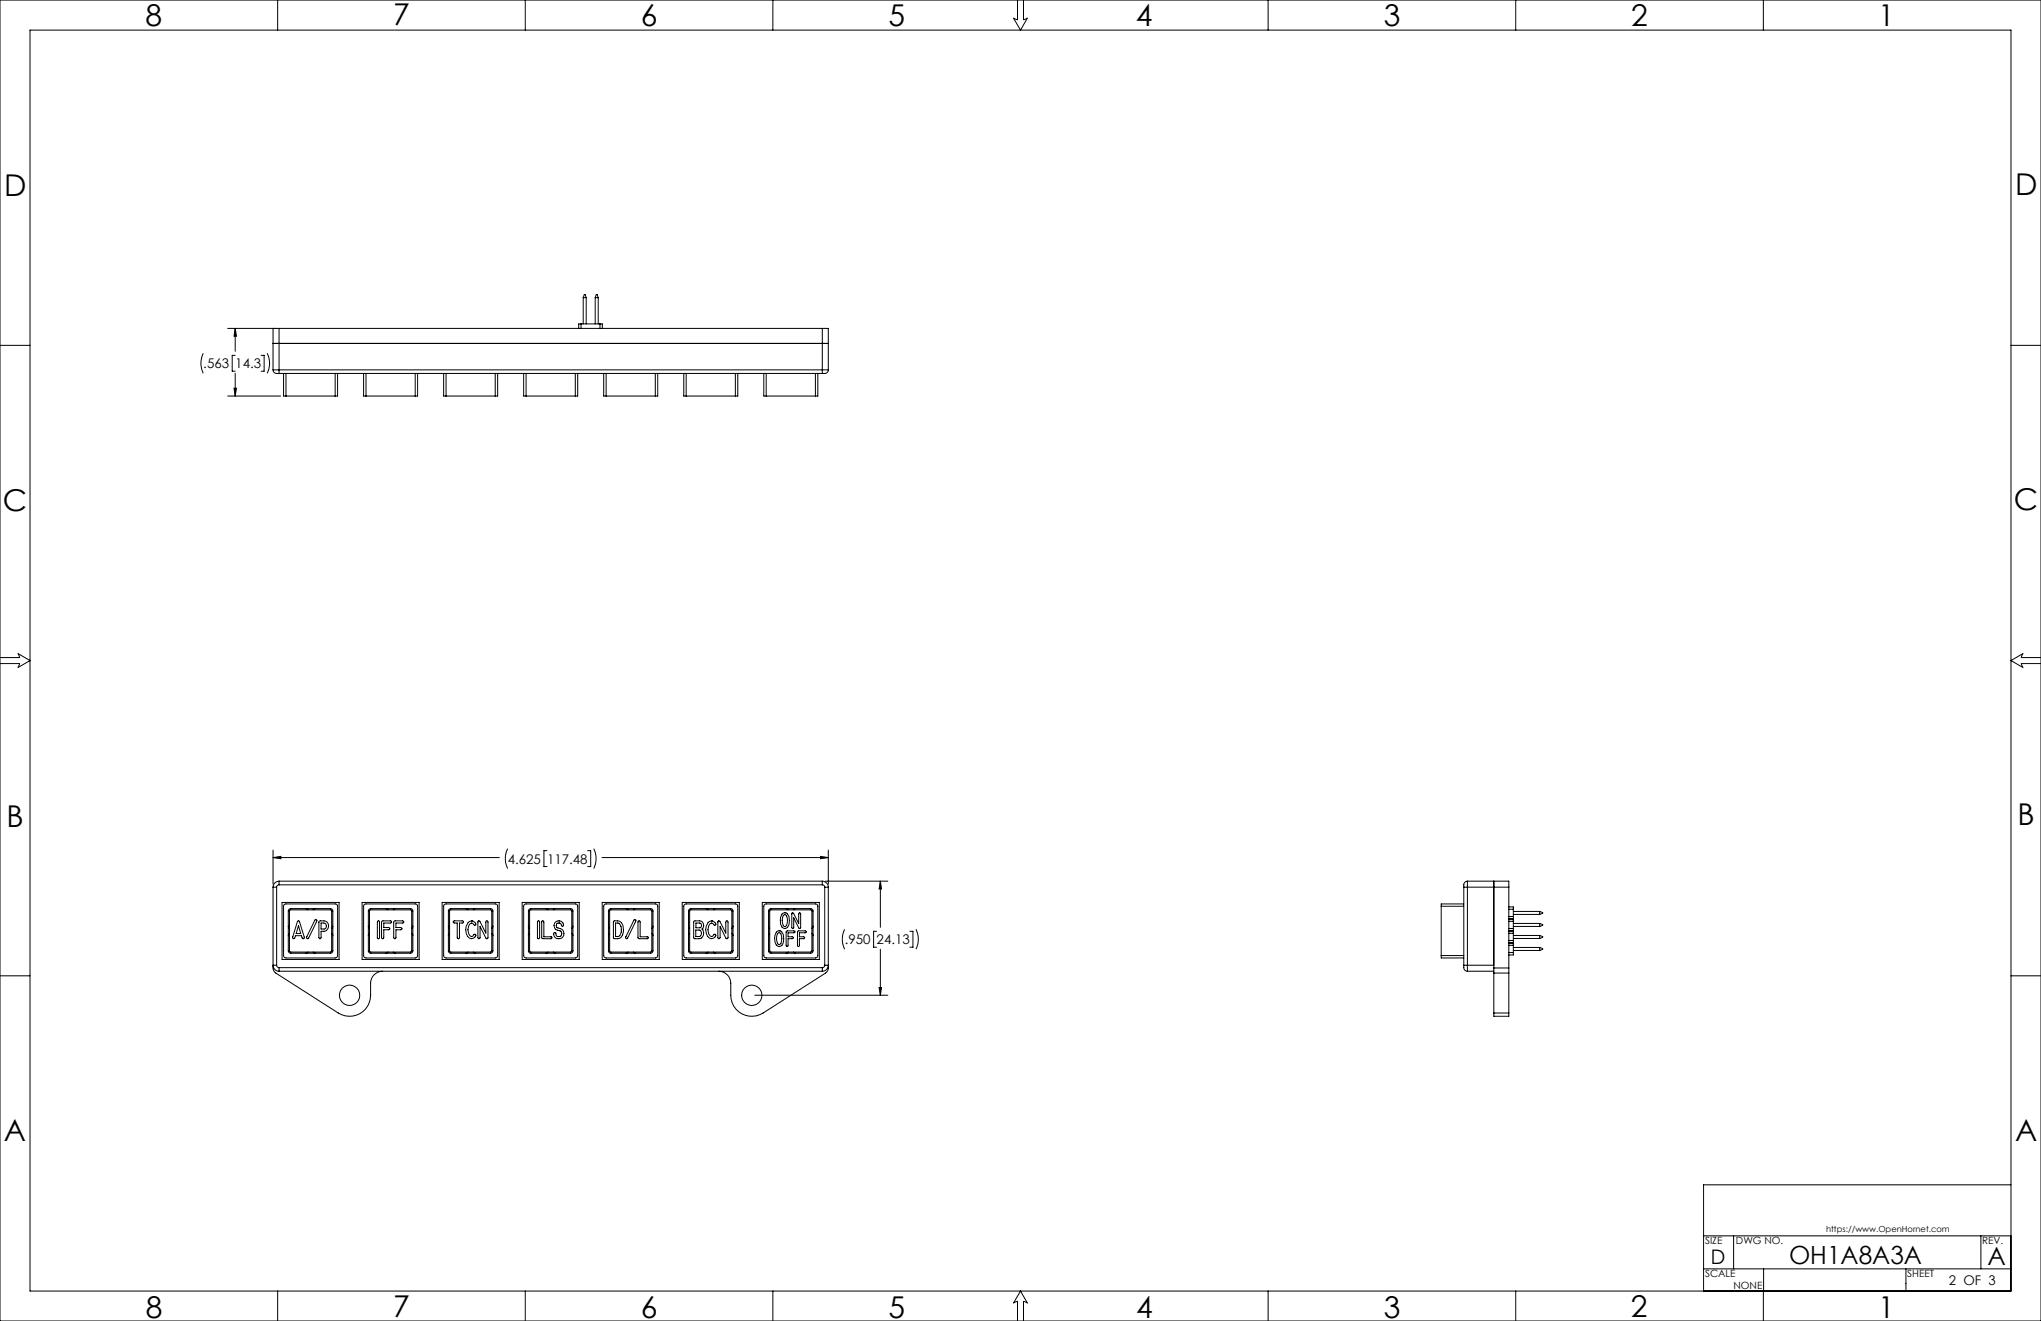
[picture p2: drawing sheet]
<svg xmlns="http://www.w3.org/2000/svg" width="864mm" height="559mm" viewBox="0 0 864 559" stroke-linecap="round" stroke-linejoin="round" font-family="sans-serif">
<g fill="none" stroke="#000" stroke-width=".42">
<path d="M0 0h863.6v558.8h-863.6zM12.7 12.7h838.2v533.4h-838.2zM117.5 0v12.7M222.2 0v12.7M327 0v12.7M430.5 0v8.4l-1.7-.7 3 5 2.9-5-1.6 .7v-8.4M536.6 0v12.7M641.4 0v12.7M746.1 0v12.7M96.3 138.9h20.5M99.5 138.9v9.7M99.5 138.9l.5 3.3h-1z"/>
<path d="M118.1 138.9h-2.6v17.6M118.1 138.9h229.8M118.1 138.9v17.6M244.9 138.9v-1.9h9.9v1.9M245.9 137v1.9M246.8 125.9h1.2M246.8 125.9l.4-1.3h.4l.4 1.3M246.8 125.9v11.1M248 125.9v11.1M251.8 125.9h1.3M251.8 125.9v11.1M251.8 125.9l.5-1.3h.4l.4 1.3"/>
<path d="M253.1 125.9v11.1M253.9 137v1.9M347.9 138.9h2.6v17.6M347.9 138.9v17.6M0 146.1h12.7M86 149.4a9.6 9.6 0 0 0 0 8.5M99.5 150.3h-1.3v6.7h1.3M99.5 157.9v9.6M110.5 150.3h1.3v6.7h-1.3M113.1 149.4a9.6 9.6 0 0 1 0 8.5M115.5 145.3h235M115.5 156.5h2.6"/>
<path d="M115.5 156.5a2.09 2.09 0 0 0 2.6 1.5M118.1 156.5v1.5M118.1 156.5h229.8M118.1 158h229.8M120 158v9.5h1M121 158v9.5M141.8 158v9.5M142.8 158v9.5h-1M153.8 158v9.5h1.1M154.9 158v9.5M175.7 158v9.5M176.7 158v9.5h-1"/>
<path d="M187.7 158v9.5h1M188.7 158v9.5M209.6 158v9.5M210.6 158v9.5h-1M221.6 158v9.5h1M222.6 158v9.5M243.4 158v9.5M244.4 158v9.5h-1M255.4 158v9.5h1.1M256.5 158v9.5M277.3 158v9.5M278.3 158v9.5h-1"/>
<path d="M289.3 158v9.5h1M290.3 158v9.5M311.2 158v9.5M312.2 158v9.5h-1M323.2 158v9.5h1M324.2 158v9.5M345 158v9.5M346 158v9.5h-1M347.9 156.5h2.6M347.9 156.5v1.5M350.5 156.5a2.09 2.09 0 0 1-2.6 1.5M850.9 146.1h12.7"/>
<path d="M96.3 167.5h22.4M99 164.2h1l-.5 3.3zM121 167.5h20.8M154.9 167.5h20.8M188.7 167.5h20.9M222.6 167.5h20.8M256.5 167.5h20.8M290.3 167.5h20.9M324.2 167.5h20.8M0 278.2h8.3l-.7-1.7 5.1 2.9-5.1 3 .7-1.7h-8.3M863.6 278.2h-8.4l.8-1.7-5.1 2.9 5.1 3-.8-1.7h8.4M115.5 359.6v14.4"/>
<path d="M214.8 359a9.5 9.5 0 0 0 0 8.4M231.5 359.8h-1.3v6.8h1.3M248.6 359.8h1.3v6.8h-1.3M251.2 359a9.5 9.5 0 0 1 0 8.4M350.5 359.6v14.4M115.5 362.8h95.8M115.5 375.3v34.2l.4 1.2 .8 .9 26.4 16.9a8.9 8.9 0 0 0 13.7-7.5v-5.1a5.1 5.1 0 0 1 5.1-5.1M115.5 375.3h1.6M115.5 362.8l3.4-.5v1zM117.1 375.3v33M118.1 372.7a2.59 2.59 0 0 0-2.6 2.6M118.1 372.7v1.6"/>
<path d="M118.1 374.3l-.7 .3-.3 .7M118.1 372.7h229.8M118.1 374.3h229.8M254.7 362.8h95.8M347.2 362.3l3.3 .5-3.3 .5zM347.9 372.7v1.6M347.9 374.3l.8 .3 .3 .7M347.9 372.7a2.59 2.59 0 0 1 2.6 2.6M349 375.3h1.5M349 375.3v33M349.2 372.7h26.5M350.5 375.3v34.2l-.3 1.2-.9 .9-26.4 16.9a8.9 8.9 0 0 1-13.7-7.5v-5.1a5.1 5.1 0 0 0-5.1-5.1"/>
<path d="M372.5 372.7v19.6M372.5 372.7l.5 3.4h-1zM619.4 375.3h1.5M619.4 375.3v33M620.9 372.7h17.5v2.6M620.9 372.7v2.6M620.9 372.7a1.97 1.97 0 0 0-1.5 2.6M620.9 375.3h17.5M620.9 375.3v33M632.1 372.7v36.8M638.4 375.3v34.2M119.3 381.7h24.2v24.2h-24.2z"/>
<path d="M120.3 382.7l.5-.3h21.2l.6 .3 .2 .7v20.8l-.2 .7-.8 .3h-20.8l-.7-.3-.3-.7v-20.8zM122 391.8l.5 .8M122.3 384.7l.7-.3h16.8l.6 .1 .4 .7v17.2l-.3 .5-.7 .3h-16.8a.97 .97 0 0 1-1-1v-17zM122.5 394.9l-.5 .9M122.6 385h17.5l.2 17.5-.5 .2-17.2-.1zM125.9 389.6l.8 .2 2 6.6a.48 .48 0 0 1-.2 .7 .48 .48 0 0 1-.7-.4l-.2-.9h-2.6l-.3 1.1a.5 .5 0 0 1-.7 .1 .5 .5 0 0 1-.1-.7zM126.3 391.6l.9 3.3h-1.9zM129.4 384.4l.9 .5M133.3 389.1a.51 .51 0 0 1 .8 .1 .51 .51 0 0 1-.2 .7l-3.3 6.9a.49 .49 0 0 1-.7 .2 .49 .49 0 0 1-.1-.8zM133.4 384.4l-.9 .5M135 389.7l.6-.2a2.6 2.6 0 0 1 3.3 1.3 2.36 2.36 0 0 1-.5 2.6 2.36 2.36 0 0 1-2.5 .5l-.1 3-.6 .2-.3-.5zM135.9 390.5l1.6 .1a1.51 1.51 0 0 1 0 2.3l-1.6 .1z"/>
<path d="M140.3 394.9l.5 .9M140.8 391.8l-.5 .8M153.2 381.7h24.1v24.2h-24.1zM154.1 382.7l.6-.3h21.2l.5 .3 .3 .7v20.8l-.3 .7-.7 .3h-20.8l-.8-.3-.3-.7v-20.8zM155.9 391.8l.5 .8M156.1 384.7l.8-.3h16.8l.6 .1 .4 .7v17.2l-.3 .5-.7 .3h-16.8a.97 .97 0 0 1-1-1v-17zM156.4 394.9l-.5 .9M156.5 385h17.5l.1 17.5-.4 .2-17.2-.1zM159.8 389.6l.5-.1 .3 .5-.1 6.9a.48 .48 0 0 1-.5 .2 .48 .48 0 0 1-.3-.5zM161.5 389.7l3.6-.2 .6 .5-.3 .5h-3v1.9h2.3l.2 .5-.2 .3-2.3 .1v3.2l-.5 .6-.5-.6zM163.3 384.4l.8 .5M166.7 389.7l3.6-.2 .6 .5-.4 .5h-3v1.9h2.4l.2 .5-.2 .3-2.4 .1v3.2l-.4 .6-.5-.6z"/>
<path d="M167.3 384.4l-.9 .5M174.2 394.9l.5 .9M174.7 391.8l-.5 .8M187.1 381.7h24.1v24.2h-24.1zM188 382.7l.5-.3h21.3l.5 .3 .3 .7v20.8l-.3 .7-.8 .3h-20.8l-.7-.3-.3-.7v-20.8zM189.7 391.8l.5 .8M190 384.7l.7-.3h16.9l.5 .1 .5 .7v17.2l-.3 .5-.7 .3h-16.9a.97 .97 0 0 1-1-1v-17zM190.2 394.9l-.5 .9M190.4 385h17.5l.1 17.5-.4 .2-17.2-.1zM191.9 389.6l3.6-.1 .6 .3-.3 .7h-1.4l-.1 6.4a.5 .5 0 0 1-.6 .1 .5 .5 0 0 1-.2-.5v-6l-1.5-.1zM197.1 384.4l.9 .5M198.1 390.2a1.89 1.89 0 0 1 3.3 .7l-.5 .5a1.45 1.45 0 0 0-2.1-.6 3.4 3.4 0 0 0 .7 5.4l1-.8a.48 .48 0 0 1 .7-.1 .48 .48 0 0 1 .1 .7 1.95 1.95 0 0 1-3.4 .2 5.2 5.2 0 0 1 .2-6z"/>
<path d="M199.6 389.5h.1M201.2 384.4l-.9 .5M202.3 389.7l.8 .1 2.5 4.9v-4.6l.1-.5h.7l-.1 7.5-.7-.3-2.5-4.9v4.7l-.2 .5-.6-.2zM208.1 394.9l.5 .9M208.6 391.8l-.5 .8M220.9 381.7h24.2v24.2h-24.2zM221.9 382.7l.5-.3h21.2l.6 .3 .2 .7v20.8l-.2 .7-.8 .3h-20.8l-.7-.3-.3-.7v-20.8zM223.6 391.8l.5 .8M223.9 384.7l.7-.3h16.8l.6 .1 .4 .7v17.2l-.3 .5-.7 .3h-16.8a.97 .97 0 0 1-1-1v-17zM224.1 394.9l-.5 .9M224.2 385h17.5l.2 17.5-.5 .2-17.2-.1zM227.6 389.6l.4-.1 .3 .5-.1 6.9a.48 .48 0 0 1-.5 .2 .48 .48 0 0 1-.3-.5z"/>
<path d="M229.3 389.7l.5-.2 .3 .5v6.3h3.2l.1 .7-3.7 .1-.5-.3zM231 384.4l.9 .5M234.8 390.3a1.96 1.96 0 0 1 2.3-.8 1.96 1.96 0 0 1 1.3 2.1l-.7 .1a1.13 1.13 0 0 0-.9-1.3 1.13 1.13 0 0 0-1.3 .7 1.13 1.13 0 0 0 .6 1.4 2.29 2.29 0 0 1 2.4 3.3 2.29 2.29 0 0 1-4.1 .1v-1.2l.7-.1a1.29 1.29 0 0 0 .9 1.5 1.29 1.29 0 0 0 1.6-.7 1.29 1.29 0 0 0-.7-1.7 2.23 2.23 0 0 1-2.1-1 2.23 2.23 0 0 1 0-2.4zM235 384.4l-.9 .5M236.7 389.5h.1M241.9 394.9l.5 .9M242.4 391.8l-.5 .8M254.8 381.7h24.1v24.2h-24.1zM255.7 382.7l.6-.3h21.2l.5 .3 .3 .7v20.8l-.3 .7-.7 .3h-20.8l-.8-.3-.3-.7v-20.8zM257.5 391.8l.5 .8M257.7 384.7l.8-.3h16.8l.6 .1 .4 .7v17.2l-.3 .5-.7 .3h-16.8a.97 .97 0 0 1-1-1v-17zM258 394.9l-.5 .9"/>
<path d="M258.1 385h17.5l.1 17.5-.4 .2-17.2-.1zM259.6 389.7l.3-.1a3.1 3.1 0 0 1 3.7 1.9 4.8 4.8 0 0 1-1.5 5.4l-2 .2-.6-.4zM260.5 390.5a2.27 2.27 0 0 1 2.4 2.9 2.1 2.1 0 0 1-2.4 2.8zM264.9 384.4l.8 .5M268.3 389.1a.51 .51 0 0 1 .7 .1 .51 .51 0 0 1-.1 .7l-3.3 6.9a.48 .48 0 0 1-.8 .2 .48 .48 0 0 1 0-.8zM268.9 384.4l-.9 .5M270 389.7l.6-.2 .3 .5v6.3h3.2v.7l-3.6 .1-.6-.3zM275.8 394.9l.5 .9M276.3 391.8l-.5 .8M288.7 381.7h24.1v24.2h-24.1zM289.6 382.7l.5-.3h21.3l.5 .3 .3 .7v20.8l-.3 .7-.7 .3h-20.9l-.7-.3-.3-.7v-20.8zM291.3 391.8l.5 .8"/>
<path d="M291.6 384.7l.7-.3h16.9l.5 .1 .5 .7v17.2l-.3 .5-.7 .3h-16.9a.97 .97 0 0 1-1-1v-17zM291.8 394.9l-.5 .9M292 385h17.5l.1 17.5-.4 .2-17.2-.1zM293.6 389.7l.2-.1a4.3 4.3 0 0 1 3.4 .4 2.13 2.13 0 0 1-.1 3 2.39 2.39 0 0 1 .6 2.4 2.39 2.39 0 0 1-1.9 1.7h-1.9l-.4-.3zM294.4 393.4h1.4a1.41 1.41 0 0 1 1 1.4 1.41 1.41 0 0 1-1.1 1.4h-1.3zM294.5 390.5h1.4a1.02 1.02 0 0 1 .9 .9 1.02 1.02 0 0 1-.8 1.1h-1.5zM297.1 393h.1M298.7 384.4l.9 .5M299.6 390.2a1.83 1.83 0 0 1 1.9-.6 1.83 1.83 0 0 1 1.4 1.5l-.5 .3a1.45 1.45 0 0 0-2-.6 3.3 3.3 0 0 0 .7 5.4l1-.8a.48 .48 0 0 1 .7-.1 .48 .48 0 0 1 0 .7 1.95 1.95 0 0 1-3.3 .2 5.1 5.1 0 0 1 .1-6zM301.1 389.5h.1M302.8 384.4l-.9 .5M303.8 389.7h.8l2.5 5v-4.6l.2-.5h.6l.1 7-.2 .5-.7-.3-2.4-4.9v4.7l-.3 .5-.6-.2z"/>
<path d="M309.7 394.9l.5 .9M310.2 391.8l-.5 .8M322.5 381.7h24.2v24.2h-24.2zM323.5 382.7l.5-.3h21.2l.6 .3 .2 .7v20.8l-.2 .7-.8 .3h-20.8l-.7-.3-.3-.7v-20.8zM325.2 391.8l.5 .8M325.5 384.7l.7-.3h16.8l.6 .1 .4 .7v17.2l-.3 .5-.7 .3h-16.8a.97 .97 0 0 1-1-1v-17zM325.7 394.9l-.5 .9M325.8 385h17.5l.2 17.5-.5 .2-17.2-.1zM328.5 394.3a1.49 1.49 0 0 1 2.3-.1 4.6 4.6 0 0 1-.4 6l-1.3 .1a4.4 4.4 0 0 1-.6-6zM329.4 394.6l.3-.1a3.4 3.4 0 0 1 0 5.1 3.5 3.5 0 0 1-.3-5zM329.7 393.7h.1M330.8 386.7a1.52 1.52 0 0 1 2.4-.2 4.6 4.6 0 0 1-.4 6.1h-1.3a4.4 4.4 0 0 1-.7-5.9z"/>
<path d="M331.4 387.3l.7-.4a3.4 3.4 0 0 1 0 5.1l-.4-.2a4.4 4.4 0 0 1-.3-4.5zM332.1 386.1h.1M332.6 384.4l.9 .5M332.7 393.9l3.2-.1 .5 .4-.3 .4h-2.7v1.7h2.1l.2 .4-.2 .3-2.1 .1v2.7l-.3 .6-.5-.6zM335.1 386.3l.7 .1 2.2 4.3v-4l.2-.5 .6 .2-.2 6.3-.6-.2-2.2-4.3v4.1l-.2 .4-.5-.1zM336.6 384.4l-.9 .5M337.5 393.9l3.2-.1 .4 .4-.2 .4h-2.7v1.7h2.1l.2 .4-.2 .3-2.1 .1v2.7l-.4 .6-.4-.3zM343.5 394.9l.5 .9M344 391.8l-.5 .8M357.4 393.1a9.5 9.5 0 0 0 0 8.4M370.9 393.9h-1.3v6.8h1.3M385 393.9h1.3v6.8h-1.3"/>
<path d="M387.6 393.1a9.5 9.5 0 0 1 0 8.4M609.8 383.4v20.8M609.8 383.4h9.6M619.4 382.4h-9.6v1M638.4 394.8h1.9M638.4 383.6h1.9v20.4h-1.9M638.4 397.9h1.9M638.4 398.9h1.9M638.4 393.8h1.9M638.4 399.9h1.9M638.4 389.7h1.9M638.4 392.8h1.9"/>
<path d="M638.4 388.7h1.9M638.4 384.6h1.9M638.4 387.7h1.9M640.3 390.6h11.2M640.3 391.9h11.2M640.3 385.6h11.2M640.3 386.8h11.2M640.3 395.7h11.2M640.3 397h11.2M651.5 385.6v1.2M651.5 390.6v1.3M651.5 395.7v1.3"/>
<path d="M651.5 385.6l1.2 .4v.4l-1.2 .4M651.5 390.6l1.2 .5v.3l-1.2 .5M651.5 395.7l1.2 .5v.3l-1.2 .5M0 412.8h12.7M117.1 408.3l.3 .7 .7 .3M117.1 408.3h-1.5a2.32 2.32 0 0 0 2.5 2.5M118.1 409.3v1.5M118.1 409.3h229.8M118.1 410.8h229.8M130.3 402.7l-.9 .5M132.5 402.7l.9 .5M164.1 402.7l-.8 .5"/>
<path d="M166.4 402.7l.9 .5M198 402.7l-.9 .5M200.3 402.7l.9 .5M231.9 402.7l-.9 .5M234.1 402.7l.9 .5M265.7 402.7l-.8 .5M268 402.7l.9 .5M299.6 402.7l-.9 .5M301.9 402.7l.9 .5M333.5 402.7l-.9 .5M335.7 402.7l.9 .5M347.9 409.3v1.5"/>
<path d="M349 408.3h1.4a2.32 2.32 0 0 1-2.5 2.5M349 408.3l-.3 .7-.8 .3M372 417.7h1l-.5 3.3zM372.5 401.5v19.5M609.8 404.2v1h9.6M609.8 404.2h9.6M619.4 408.3v.9a1.52 1.52 0 0 0 1.5 1.6M619.4 408.3h1.5M620.9 408.3v2.5M620.9 410.8h11.2M620.9 408.3h11.2M632.1 409.5v2.1"/>
<path d="M632.1 409.5h6.3M632.1 411.6v16.9M632.1 411.6h6.3M638.4 409.5v2.1M638.4 411.6v16.9M638.4 402.9h1.9M640.3 400.8h11.2M640.3 402.1h11.2M651.5 400.8v1.3M651.5 400.8l1.2 .5v.3l-1.2 .5M850.9 412.8h12.7M319.4 421h56.3"/>
<path d="M632.1 428.5v1.4h6.3v-1.4M632.1 428.5h6.3M850.9 501.2h-130.1v44.9M720.8 536.8h130.1M720.8 522.8h130.1M733.5 522.8v14M746.2 536.8v9.3M806.5 536.8v9.3M838.2 522.8v14M117.5 546.1v12.7M222.2 546.1v12.7M327 546.1v12.7"/>
<path d="M430.5 558.8v-8.3l-1.7 .7 3-5.1 2.9 5.1-1.6-.7v8.3M536.6 546.1v12.7M641.4 546.1v12.7M746.1 546.1v12.7"/>
<circle cx="147.9" cy="421" r="4.3"/>
<circle cx="318.1" cy="421" r="4.3"/>
</g>
<path d="M115.5 362.8l3.4-.5v1zM347.2 362.3l3.3 .5-3.3 .5zM372.5 372.7l.5 3.4h-1zM372 417.7h1l-.5 3.3zM99 164.2h1l-.5 3.3zM99.5 138.9l.5 3.3h-1z" fill="#000"/>
<g font-size="12.7">
<text x="61.6" y="10.9">8</text>
<text x="166.4" y="10.6">7</text>
<text x="271.1" y="10.9">6</text>
<text x="375.9" y="10.9">5</text>
<text x="480.7" y="10.9">4</text>
<text x="585.5" y="10.9">3</text>
<text x="690.2" y="11">2</text>
<text x="794.7" y="10.9">1</text>
<text x="1.8" y="83">D</text>
<text x="852.6" y="82.4">D</text>
<text x="852.2" y="215.7">C</text>
<text x="1.1" y="216.3">C</text>
<text x="2.7" y="349.7">B</text>
<text x="853.7" y="349.1">B</text>
<text x="1.6" y="482.7">A</text>
<text x="852.6" y="482.5">A</text>
<text x="61.7" y="557.6">8</text>
<text x="166.4" y="557.2">7</text>
<text x="271.2" y="557.6">6</text>
<text x="376" y="557.6">5</text>
<text x="480.7" y="557.6">4</text>
<text x="585.6" y="557.6">3</text>
<text x="690.1" y="557.2">2</text>
<text x="794.7" y="557.6">1</text>
</g>
<g font-size="10.6">
<text x="757" y="534.8">OH1A8A3A</text>
<text x="840.9" y="535.3">A</text>
</g>
<text font-size="8.5" x="723.9" y="534.7">D</text>
<g font-size="5.6">
<text x="86" y="155.8">.563</text>
<text x="99.6" y="155.8">14.3</text>
<text x="214.8" y="365.3">4.625</text>
<text x="231.5" y="365.3">117.48</text>
<text x="357.4" y="399.4">.950</text>
<text x="370.9" y="399.4">24.13</text>
<text x="824.6" y="543.6">2 OF 3</text>
</g>
<g font-size="4.2">
<text x="721.5" y="526.2">SIZE</text>
<text x="734.5" y="526.2">DWG NO.</text>
<text x="838.7" y="526.1">REV.</text>
<text x="721.5" y="540.3">SCALE</text>
<text x="733.5" y="545.3">NONE</text>
<text x="807" y="540.3">SHEET</text>
</g>
<text font-size="3.5" x="772.7" y="521.2">https://www.OpenHornet.com</text>
</svg>
